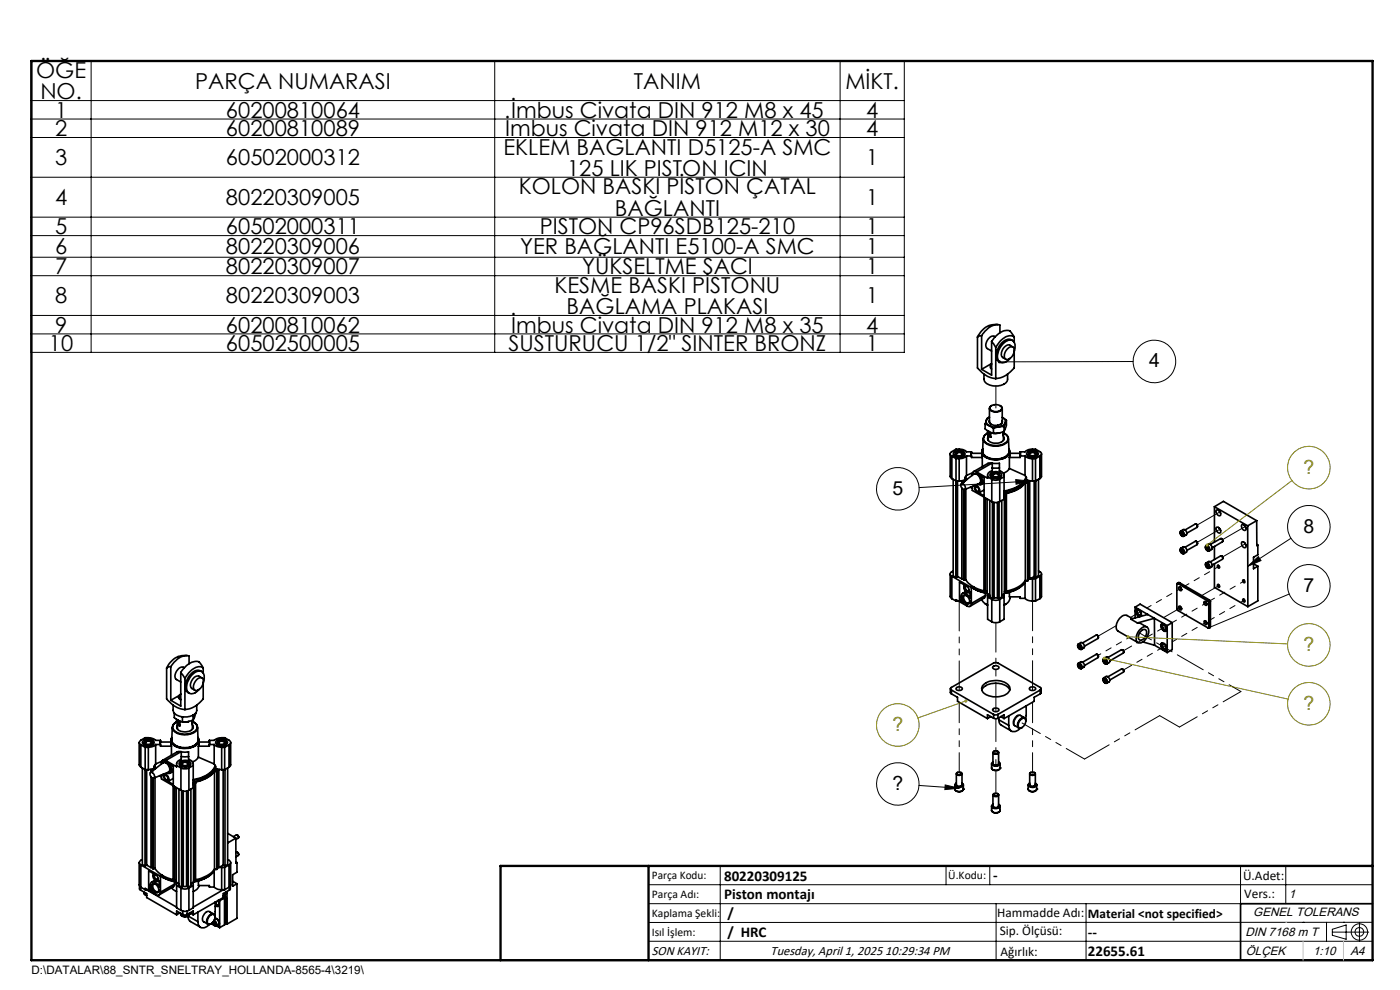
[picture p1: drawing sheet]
<svg xmlns="http://www.w3.org/2000/svg" width="297mm" height="210mm" viewBox="0 0 297 210" stroke-linecap="round" stroke-linejoin="round" font-family="sans-serif">
<g fill="none" stroke="#000" stroke-width=".35">
<path d="M207.4 71.5v6.6a6 6 0 0 0 3.8 2.2M208.2 71.2l-.8 .3M208.2 71.2v7.1M208.7 79.4v1a2.47 2.47 0 0 0 3 1.5 1.91 1.91 0 0 0 2-1.5v-1M210.4 72.4l.8 1.3M210.4 77.4a.51 .51 0 0 0-.3 .4 .51 .51 0 0 0 .3 .5M210.4 72.4v7.2l-2.2-1.3M210.4 77.1l-2.2 1.2M211.1 71.5a1.19 1.19 0 0 0-1.7 .8 1.24 1.24 0 0 0 0 1.6l1 .6M211.2 73.7v6.6M211.7 68.9a4.2 4.2 0 0 0-4.3 2.6M212.1 70.6v-1.6a3.3 3.3 0 0 0-3.4 1.6l-.5 .6"/>
<path d="M213.7 74a.8 .8 0 0 1 1.1-.4 .8 .8 0 0 1 .3 1.1 1.74 1.74 0 0 1-1.7 1.5 1.58 1.58 0 0 1 .3-2.2zM214.8 72.2a2.06 2.06 0 0 0-2.8 1.2l-.2 .3a2.32 2.32 0 0 0 0 3l.4 .1M214.9 73.6l-.7-.4a1.79 1.79 0 0 0-1.8 2.2l.3 .4 .7 .4M215.2 71.5a1.89 1.89 0 0 0-1.7-1.4 4.6 4.6 0 0 0-3.1 2.3M215.2 71.5a2.37 2.37 0 0 0-3.1 1l-.9 1.2M215.2 74.6v3.5a5.8 5.8 0 0 1-4 2.2M215.2 74.5v-.1a1.59 1.59 0 0 0-.7-2.3 3.3 3.3 0 0 0-2.9 3.1 1.25 1.25 0 0 0 .5 1.6 1.25 1.25 0 0 0 1.6-.2l.6-.6M215.2 71.5v1.1M201.6 96.3v4.8l.3 .4M201.9 96.8v4.7M201.9 96.8l.9 .5M202.4 96a1.52 1.52 0 0 1 2.3 .3 1.48 1.48 0 0 1-2.5 0z"/>
<path d="M202.5 96.5v.3M202.5 96.5l.7 .4M202.8 97.3v4.7M202.8 97.3h.7M202.9 96.2h.1a.58 .58 0 0 1 .6-.3 .58 .58 0 0 1 .4 .6 .66 .66 0 0 1-1.1-.3zM203.2 96.9v.1M203.5 97.3v4.7M204.2 96.7l-1 .2M204.2 96.7v.2M204.4 96.2l-.7-.4-.9 .1-.3 .6M204.4 96.2l-.2 .5M204.4 96.2v.6"/>
<path d="M205 96.7a1.96 1.96 0 0 1-1.5 .6M205 96.7h1.1M205 96.7v4.2M206.1 95.8h-1.1a1.96 1.96 0 0 0-1.5-.5h-.7l-.9 .5a.5 .5 0 0 0-.3 .5 .5 .5 0 0 0 .3 .5M206.1 95.8v.9M206.1 96.2l-.1 .2M206.1 96.7v.3h2.3M206.1 95.8v.4M206.1 96.2h2.2M208.3 95.8l.1 1.2M208.4 97v2M208.5 95.5a1.61 1.61 0 0 0 1.6 1.8 3.2 3.2 0 0 0 4-1.4l-.1-.4"/>
<path d="M208.5 95.2a1.47 1.47 0 0 0 1.2 2.1 3.8 3.8 0 0 0 4.4-1.1l.1-.4-.2-.6M208.5 95.3a1.36 1.36 0 0 0 1.1 1.9 4.2 4.2 0 0 0 4.3-.7l.3-.7-.2-.5M208.6 93.1l-.1 2.6a2.07 2.07 0 0 0 2.1 1.6 2.95 2.95 0 0 0 3.4-1.4l-.1-2.8M208.7 92.6l1-.8a1.26 1.26 0 0 0-1 1.3 1.26 1.26 0 0 0 1.2 1.2l.3 .1a3.2 3.2 0 0 0 3.6-1.1 1.26 1.26 0 0 0-1-1.5 1.29 1.29 0 0 1 1.1 1.4 1.29 1.29 0 0 1-1.2 1.2 3.4 3.4 0 0 1-4.1-1v-.5l.1-.3M209 90v1l.8 .6 .9 .3M209 90l.8 .3M209.2 89.2a.98 .98 0 0 0 .6 1.1M209.2 89.2l-.2 .8M209.3 89.1l-.1 .1M209.5 88.6l.4-.1-.6 .6zM209.5 91.4h.1M209.5 91.4v.5"/>
<path d="M209.7 92.6a.96 .96 0 0 0 .9 1.4 2.02 2.02 0 0 0 2.4-.9l-.1-.5M209.7 92.2v1.2M209.7 91.7a.63 .63 0 0 0 .5 1M209.7 91.5v.2M209.7 91.7l.5 1M209.8 90.3h.1M209.9 89.2a.9 .9 0 0 0 1.1 1 1.22 1.22 0 0 0 1.6-1M209.9 86.6v2.9l.4 .5M209.9 90.3l.8 .6M209.9 90.3l.9 .3 1-.1M210.1 86.2a1.63 1.63 0 0 1 2.4 .3 1.39 1.39 0 0 1-2.2 .6l-.3-.4zM210.2 91.7v1"/>
<path d="M210.4 86a.65 .65 0 0 0-.5 .8 .65 .65 0 0 0 .7 .5 1.48 1.48 0 0 0 2-.6l-.1-.4-.3-.3M210.4 98.2l.1 1.7a1.11 1.11 0 0 0-1 .9v.7l-2.3-1.4M210.4 98.2h-.7l-3.1 1.8M210.4 98.2l-3.2 1.9M210.5 99.3h1.5M210.5 98.3h1.5v1.6a1.23 1.23 0 0 1 1 .9v5.1l-.9 .5M210.7 90.9v1M211.8 90.5l-1.1 .4M211.8 90.5h.1M212.1 91.8l-1.3 .1M212.6 86.6v2.9l-.4 .5M212.6 88.5l.1 .1"/>
<path d="M212.7 88.6a.87 .87 0 0 1 .6 1M212.7 88.6l.8 .6M212.8 91.6v.7v-.3M212.9 92.2v1.2M213 90.5h-1.1M213 90.5v1.4M213.2 89.7a1.73 1.73 0 0 1-1.3 .8M213.2 89.7l-.2 .8M213.3 89.6l-.1 .1M213.5 89.2v1l-.2 .6a1.32 1.32 0 0 1-1.5 1.1h-1.1M213.5 89.2l-.2 .4M214.1 99.4l-.4 .5-.8 .5"/>
<path d="M214.1 97v2.4M214.1 99.4l3.4 1.5M214.2 95.8l-.1 1.2M214.2 96.2h2.2M216.4 95.8h1.1a2.39 2.39 0 0 1 2.2-.5l.9 .5a.5 .5 0 0 1 .3 .5 .5 .5 0 0 1-.3 .5M216.4 95.8v.9M216.4 96.2l.1 .2M216.4 95.8v.4M216.4 96.7v.3h-2.3M216.4 96.7h1.1M217.5 96.7a1.97 1.97 0 0 0 1.5 .6M217.5 96.7v4.2"/>
<path d="M217.9 96a1.52 1.52 0 0 1 2.4 .3 1.48 1.48 0 0 1-2.5 0zM218.1 96.5l.7 .4M218.1 96.5v.3M218.4 96.2h.1a.59 .59 0 0 1 .6-.2 .59 .59 0 0 1 .5 .5 .66 .66 0 0 1-1.2-.3zM218.8 96.9v.1M219 97.3v4.7M219 97.3h.7M219.7 97.3v4.7M219.7 96.7l-.9 .2M219.7 96.7v.2M220 96.2l-.7-.4-1 .1-.2 .6M220 96.2l-.3 .5"/>
<path d="M220 96.2v.6M220.6 96.8v4.7M220.6 96.8l-.9 .5M220.9 96.3v4.8l-.3 .4M201.9 101.5l.9 .5M202.2 101.7v20.5l.6 .3M202.8 102v20.5M202.8 102h.7M203.1 102v20.3M203.9 102l.1 .1M203.9 102.6l2.7-2a1.29 1.29 0 0 1 1.2 .6 1.29 1.29 0 0 1 0 1.4l-3.2 1.2M203.9 102.6a.76 .76 0 0 1 .8 .4 .76 .76 0 0 1-.1 .8 .84 .84 0 0 1-.7-1.2z"/>
<path d="M204 102.1v.5M204 103.5v19.3M204.4 102h.4M204.4 102l.1 .2M204.4 103.8l.1 19.3M204.4 102l-.4 .1M204.8 101.7l-1.3 .3M204.8 101.3l.2 .5M204.8 101.3v.4M204.8 101.7l.1 .2M204.8 101.2v.1M204.8 101.2l.3 .5"/>
<path d="M204.9 103.7v19.3M205 100.9l-.2 .3M205.9 103.3l.4 .3M206 103.3l.3 .2M206.3 103.2v.8l4.1 2.4M206.3 100.3l-1.3 .6M206.7 100.6a1.21 1.21 0 0 1 1.5 1.4l-.4 .5M206.8 103h-.2M206.8 103.2a.7 .7 0 0 1 .8 .4 .7 .7 0 0 1-.1 .8l-.2-.1a.87 .87 0 0 1-.5-1.1zM206.9 102.9a1.1 1.1 0 0 1 .8 1.7M207.2 100.1a.6 .6 0 0 0-.8 0 .6 .6 0 0 0-.1 .8M207.3 103.2a.29 .29 0 0 0-.4 .2 .29 .29 0 0 0 .1 .3 .38 .38 0 0 0 .2 .5 .38 .38 0 0 0 .5-.2"/>
<path d="M207.4 102.7a.69 .69 0 0 0 .8 0 .69 .69 0 0 0 .2-.8l-.4-1 .8 .4v3.9l-1.1-.6M208.7 105.4v20.3h.3M208.8 102.4l-.7 .4M208.8 103.9l-1.1 .7M209 105.6v20.1M209 105.6v19.8M209.4 105.8v20.1l.6 .4M209.5 101.1l.9 .6M210 106.2v20.4l.5 .4M210.1 100.5a1.59 1.59 0 0 1 2.4 .2 1.24 1.24 0 0 1-1.8 .7 .65 .65 0 0 1-.6-.9zM210.3 100.7l.3 .5M210.3 100.7l.7-.4 .9 .1 .3 .6"/>
<path d="M210.3 100.7v.5M210.4 101.7a1.78 1.78 0 0 0 1.7 0M210.4 106.4a1.78 1.78 0 0 0 1.7 0M210.4 101.7v4.7M210.5 106.5v20.5M210.6 101.2l.9 .2M210.6 101.2v.2M210.8 100.6l.3-.1a.4 .4 0 0 1 .6 0 .4 .4 0 0 1-.1 .6 .62 .62 0 0 1-.9-.4zM210.9 106.6v20.2M211.5 101.4v.1M211.6 106.6v20.2M211.9 106.5v20.5"/>
<path d="M212.1 101.7v4.7M212.2 101l-.7 .4M212.2 101v.2M212.5 106.2v20.4l-.6 .4M213 104.7l.3 .2M213 101.1l-.9 .6M213 105l.1 .2M213.1 105.2h-.1M213.1 105.2v20.7l-.6 .4M213.3 104.9h.2M213.3 104.9v20.8M213.5 104.9v20.8h-.2"/>
<path d="M217.5 100.9l.2 .3M217.5 102.4a6.4 6.4 0 0 1-4.1 2.3l.1 .2M217.5 102.4l.5 .1M217.5 102.4v20.7M217.7 101.2v.1M217.7 101.2a5.3 5.3 0 0 1-4.4 2.9h-.3M217.7 101.7a5.4 5.4 0 0 1-4.3 2.9l-.4 .1M217.7 101.7l1.3 .3M217.7 101.3a5.4 5.4 0 0 1-4.3 2.9l-.4 .1M217.7 101.3v.4M217.8 101.9l.3 .1M217.8 101.9l-.2 .4h.5l-.1 .2"/>
<path d="M217.8 101.9v.4M218 102.5v20.7M218.1 102l-.1 21.2M218.1 102l.3 .1M218.4 102.1v20.7M218.6 102l-.2 .1M219 102h.7M219.4 102v20.3M219.7 102v20.5M220.3 101.7v20.5l-.6 .3M220.6 101.5l-.9 .5M250.4 112.8a.6 .6 0 0 1 .6 .3 .6 .6 0 0 1 0 .6 .69 .69 0 0 1-.6-.9z"/>
<path d="M250.4 116.4a.58 .58 0 0 1 .7 .4 .58 .58 0 0 1-.2 .6l-.2-.1a.7 .7 0 0 1-.3-.9zM250.5 112.6a.72 .72 0 0 0 0 .8 .72 .72 0 0 0 .6 .4M250.5 116.3a.72 .72 0 0 0 0 .8 .72 .72 0 0 0 .6 .3M250.5 112.6l.5-.2a.73 .73 0 0 1 .7 1l-.6 .4M250.5 116.3l.5-.3a.75 .75 0 0 1 .7 1.1l-.6 .3M250.5 112.6a.75 .75 0 0 1 .6 1.2M250.5 116.3a.73 .73 0 0 1 .6 1.1M250.5 113.1l.1 .3M250.5 113.1l.1-.2 .3 .2v.5l-.3-.2M250.5 116.8l.1 .3M250.5 116.8l.1-.2 .3 .1 .1 .3-.1 .2-.3-.1M250.7 113l-.2 .1"/>
<path d="M250.8 116.6l-.3 .2M250.9 113.1l.1 .1M250.9 113.1h.1M250.9 116.8l.1 .1M250.9 116.8h.1M250.9 113.1v.1M250.9 116.8v.1M250.9 113.2l-.3 .2M250.9 113.2l.1 .1M250.9 116.9l-.3 .2M250.9 116.9h.1M253.8 111.2l-2.4 1.2"/>
<path d="M253.8 111.2a.49 .49 0 0 1 .2 .7l-2.2 1.2M253.8 111.2l.2 .4M253.8 114.9l-.2-.1-2.2 1.3M253.8 114.9a.45 .45 0 0 1 .2 .6l-2.2 1.3M253.8 114.9l.2 .4M254 115.3h.1M255.8 115.8a.66 .66 0 0 1 .7 .3 .66 .66 0 0 1-.1 .8 .8 .8 0 0 1-.6-1.1zM255.8 115.9a.55 .55 0 0 1 .6 .3 .55 .55 0 0 1-.1 .6 .74 .74 0 0 1-.5-.9zM255.8 119.5a.57 .57 0 0 1 .6 .3 .57 .57 0 0 1-.1 .7l-.4-.2zM255.9 119.4a.74 .74 0 0 0 .6 1.1M255.9 115.7l.5-.2a.73 .73 0 0 1 .7 1l-.6 .4M255.9 119.4l.5-.3a.73 .73 0 0 1 .7 1.1l-.6 .3"/>
<path d="M255.9 119.4a.75 .75 0 0 1 .6 1.1M255.9 116.2l.1 .3M255.9 116.2l.1-.2 .3 .2 .1 .3-.1 .2-.3-.2M255.9 119.9l.1 .3M255.9 119.9l.1-.2 .3 .1 .1 .3-.1 .2-.3-.1M256.1 116.1l-.2 .1M256.1 119.7l-.2 .2M256.3 116.2h.1M256.3 119.9h.1M256.3 116.2v.1M256.3 119.9v.1M256.3 116.3l-.3 .2"/>
<path d="M256.3 116.3l.1 .1M257.6 119.6v5l7.1 4.1M257.6 107.5v7.5M257.6 115.9v2.8M257.6 107.5l7.1 4M257.6 107.5l1.9-1.1 7.1 4M258.1 111.9a.76 .76 0 0 1 .7 .3 .76 .76 0 0 1 0 .9 .84 .84 0 0 1-.7-1.2zM258.1 108.2a.76 .76 0 0 1 .7 .4 .76 .76 0 0 1 0 .8 .84 .84 0 0 1-.7-1.2zM258.3 119.9a.3 .3 0 0 1 .4 .2 .3 .3 0 0 1-.2 .4l-.2-.2zM258.7 108.3l.2 .6M258.7 112l.2 .5M259.1 114.3l.3 .5"/>
<path d="M259.2 114.3l-.2-.1-2.2 1.3M259.2 114.3l.2 .5-.1 .1-2.1 1.3M259.2 117.9h-.2l-2.2 1.3M259.2 117.9l.2 .5-.1 .2-2.1 1.3M259.2 117.9l.2 .5M263.5 115a.76 .76 0 0 1 .7 .3 .76 .76 0 0 1 0 .9 .88 .88 0 0 1-.7-1.2zM263.5 111.3a.76 .76 0 0 1 .7 .4 .76 .76 0 0 1 0 .8 .84 .84 0 0 1-.7-1.2zM264 111.4l.3 .5M264 115.1l.3 .5M264.7 111.5v17.2M265.9 119.6l.9 .5M266.6 110.4l-1.9 1.1"/>
<path d="M266.6 110.4v5.3l.2-.1M266.6 115.5l.2 .1M266.8 115.6v2.1l-.9 .5v2.4l.9-.5M39.7 139.1a4.2 4.2 0 0 0-4.4 2.6M201.6 121.8v4.8l.3 .4M201.9 122.2l4.2 2.4M201.9 127l.9 .5M201.9 122.2v4.8M202.2 121.1a.62 .62 0 0 0-.6 .4 .62 .62 0 0 0 .2 .7h.1M202.8 127.5v-.3l2.3 1.3a.55 .55 0 0 0 .7 .1 .55 .55 0 0 0 .3-.6M202.8 127.5h.5M203.1 122.3l.9 .5"/>
<path d="M203.1 122.3l-.3 .2M203.6 123.5l1 .6a1.02 1.02 0 0 0 0 1.1 1.02 1.02 0 0 0 1 .5l.2-.1v1.3a1.27 1.27 0 0 0-1.7-.9 1.62 1.62 0 0 0 .2 1.8l-.7-.4zM204 127.1l-.4 .3M204.4 126.3a1.19 1.19 0 0 1 1.1 .6 1.19 1.19 0 0 1 0 1.2 1.26 1.26 0 0 1-1.1-1.8zM204.4 123l.1 .1M204.4 122.8h-.4M204.7 124.4a.67 .67 0 0 1 .7 .3 .67 .67 0 0 1-.1 .8 .91 .91 0 0 1-.6-1.1zM204.9 123a6 6 0 0 0 3.8 2.3M204.9 125.5l-.7 .4M204.9 123l-.4 .1M205 126.4a.45 .45 0 0 0-.6 .1 .45 .45 0 0 0 .1 .6v.1a.72 .72 0 0 0 1.2 .6v-.2M205.1 124.4a.38 .38 0 0 0-.4 .3 .38 .38 0 0 0 .3 .4 .28 .28 0 0 0 .3 .3 .28 .28 0 0 0 .3-.3"/>
<path d="M205.7 125.6l-.1 .1M206.1 124.6v3.4M206.4 124.4l-.3 .2M206.5 124.8l.2 .1M206.5 124.5v.3M206.7 124.9l1.5 .6 1.2 .3M206.7 124.9h.1M206.7 124.6v.3M206.7 124.9l.7 .4M207.4 125.3l2 .6M208.3 127.2l.4 .6 .7 .5M209 125.6v.1"/>
<path d="M209 128.1l.4 .2M209 125.4l.4 .1M209 125.4v.1M209.1 126.3l-.2 .5-3.1 1.8M209.1 125.8v.5M209.1 126.3l-3 1.7M209.5 126.6l.9 .5M209.5 126v5.4l.9 .5M210.4 127.1a1.78 1.78 0 0 0 1.7 0M210.4 131.9l.5 .2 1.2-.2M210.4 127.1v4.8M210.9 126.8h.7"/>
<path d="M210.9 126.8l-.4 .2M211.6 126.8l.3 .2M212.1 127.1v4.8M212.9 126l.1 5.4-.9 .5M213 128.3l.4-.2zM213 126.6l-.9 .5M213.1 125.8h.3a5.9 5.9 0 0 0 4.2-2.7 5.6 5.6 0 0 1-4.5 2.7zM213.1 125.5h.2M213.3 125.7h.1M214.1 125.7v.9h2.3v.3h1.1M214.2 126.6a1.51 1.51 0 0 1-.8 1.5M217.5 126.9a1.97 1.97 0 0 0 1.5 .6"/>
<path d="M217.5 123.5v3.4M217.5 123.1a6.1 6.1 0 0 1-4 2.3M217.5 123.1l.5 .1M218.1 122.7h.1M218.1 122.8h.3M218.6 122.7l.4 .1M219 122.8h.7M219 122.8v4.7M219 127.5h.7M219.4 122.3l-1 .5M219.4 122.3l.3 .2M219.7 122.8v4.7"/>
<path d="M220.3 121.1a.62 .62 0 0 1 .6 .4 .62 .62 0 0 1-.2 .7h-.1M220.6 122.2l-.9 .6M220.6 122.2v4.8M220.6 127l-.9 .5M220.9 121.8v4.8l-.3 .4M228.7 136.8a.55 .55 0 0 1 .6 .2 .55 .55 0 0 1-.1 .7l-.2-.1a.73 .73 0 0 1-.3-.8zM228.8 136.6a.69 .69 0 0 0-.1 .8 .69 .69 0 0 0 .7 .3M228.8 136.6l.5-.3a.77 .77 0 0 1 .6 1.1l-.5 .4M228.8 136.6a.75 .75 0 0 1 .6 1.2M228.8 137.1l.1 .3M228.8 137.1l.1-.2 .3 .1v.5l-.3-.1M229 136.9l-.2 .2"/>
<path d="M229.1 137l.1 .2M229.1 137h.1M229.2 137.2l-.3 .2M229.2 137.2v.1M232.7 134.8l-.1-.1-2.9 1.7M232.7 134.8a.45 .45 0 0 1 .2 .6l-2.9 1.7M232.7 134.8l.3 .4M232.7 138.8l-3 1.7M232.7 138.8a.45 .45 0 0 1 .2 .7l-2.8 1.7M232.7 138.8l.3 .5M233 135.2h.1M234.1 139.8l.6-.4a.77 .77 0 0 1 .6 1.1l-.5 .3a.76 .76 0 0 1-.7-1z"/>
<path d="M234.1 139.9a.54 .54 0 0 1 .6 .2 .54 .54 0 0 1-.1 .7l-.2-.1a.73 .73 0 0 1-.3-.8zM234.1 139.7h.1a.8 .8 0 0 1 .6 1.2M238.1 137.9l-.2-.1-2.9 1.7M238.1 137.9l.3 .4-.1 .2-2.9 1.7M238.1 137.9l.3 .4M240.2 131.2l-1.1-.6a1.96 1.96 0 0 0-2.2 1.6 1.46 1.46 0 0 0 .3 1.7l4.2 2.4M240.8 128.8l2.7 1.5M240.8 128.8l1.1-.6 6.8 3.9M240.8 128.8v2.3M241.1 129.2a1.12 1.12 0 0 0 .8 1.6M241.3 132.1h.5l1.5 .9M241.3 132.1l3.6-.9v5.7"/>
<path d="M241.3 129.5a.6 .6 0 0 1 .6 .3 .6 .6 0 0 1-.1 .6h-.1a.71 .71 0 0 1-.4-.9zM241.7 133.7a1.34 1.34 0 0 1 1.8-.6 2.39 2.39 0 0 1-1.8 3.3 1.27 1.27 0 0 1-.4-2zM242 130.7a1.1 1.1 0 0 0-.9-1.5 1.05 1.05 0 0 0 .6 1.6M242.2 133.7a.62 .62 0 0 1 .9-.1 .62 .62 0 0 1 .1 .9v.1a1.19 1.19 0 0 1-1.5 1.1 1.58 1.58 0 0 1 .5-2zM242.4 136.2l2.5 .7M243.5 130.3l-3.6 1 1.4 .8M243.5 130.3l4.1 2.4M244.9 136.9l2.7 1.5M246.4 136.4a.98 .98 0 0 1 1 .5 .98 .98 0 0 1-.1 1.1 1.11 1.11 0 0 1-.9-1.6zM246.5 132.3a1.03 1.03 0 0 1 .8 1.6 1.06 1.06 0 0 1-.8-1.6zM246.5 132.3a1.12 1.12 0 0 0 .9 1.5M246.5 136.4a1.1 1.1 0 0 0 .9 1.5"/>
<path d="M246.7 132.6a.55 .55 0 0 1 .6 .3 .55 .55 0 0 1-.1 .7l-.2-.1a.72 .72 0 0 1-.3-.9zM246.7 136.7a.56 .56 0 0 1 .6 .3 .56 .56 0 0 1-.1 .6 .71 .71 0 0 1-.5-.9zM247.6 132.7v5.7M248.7 132.1l-1.1 .6M248.7 132.1v5.7l-1.1 .6M249.9 123.8h-.2v5.6l6.6 3.8 .1-.1M249.9 123.8l6.3 3.7M250.1 128.6a.46 .46 0 0 1 .5 .2 .46 .46 0 0 1-.1 .6 .6 .6 0 0 1-.4-.8zM250.2 124.5a.42 .42 0 0 1 .4 .3 .42 .42 0 0 1-.2 .5l-.1-.1a.5 .5 0 0 1-.1-.7zM250.2 123.6l-.5 .2M250.2 123.6l-.3 .2M250.2 123.6l6.4 3.7"/>
<path d="M250.4 124.6l.3 .5M250.4 128.6l.3 .5M255.4 127.7a.44 .44 0 0 1 .6 .2 .44 .44 0 0 1-.1 .5l-.5-.4zM255.5 131.7a.47 .47 0 0 1 .5 .3 .47 .47 0 0 1-.1 .5 .58 .58 0 0 1-.4-.8zM255.8 127.7l.2 .4M255.8 131.7l.2 .5M256.2 127.5l.2 .3M256.3 120l-.3 .2M256.3 120h.1M256.4 127.8v5.3M256.6 127.3l.2 .3M256.6 127.3l-.4 .2"/>
<path d="M256.8 132.8l-.4 .4M256.8 127.6l-.4 .2M256.8 127.6v5.2M256.8 132.8l-.4 .3M258.3 124.1a.29 .29 0 0 1 .4 .1 .29 .29 0 0 1-.2 .4zM263.6 127.2a.3 .3 0 0 1 .4 .1 .3 .3 0 0 1-.1 .4zM263.7 123l.2 .1a.26 .26 0 0 1 .2 .3 .26 .26 0 0 1-.3 .2l-.2-.3zM266.8 120.1v7.4l-2.1 1.2M29.5 157.5v4.7l.4 .5M29.9 158v4.7M29.9 158l.9 .5M30.3 157.2a1.52 1.52 0 0 1 2.4 .3 1.48 1.48 0 0 1-2.5 0z"/>
<path d="M30.5 157.7l.7 .4M30.5 157.7v.3M30.8 158.5v4.8M30.8 158.5h.7M30.9 157.4a.67 .67 0 0 1 1.1 .2 .66 .66 0 0 1-1.1-.1zM31.2 158.1v.1M31.5 158.5v4.8M32.1 158l-.9 .1M32.1 158v.1M32.4 157.4l-.7-.4-.9 .2-.3 .5M32.4 157.4l-.3 .6M32.4 157.4v.6"/>
<path d="M33 157.9a2.15 2.15 0 0 1-1.5 .6M33 157.9h1M33 157.9v4.2M34 157l-1.1-.1a3 3 0 0 0-2.1-.4l-.9 .5a.54 .54 0 0 0-.3 .5 .54 .54 0 0 0 .3 .5M34 157v.9M34 157.4v.3M34 157v.4M34 157.9v.4h2.4M34 157.4h2.3M35.3 141.7v6.6a5.6 5.6 0 0 0 3.9 2.2M36.2 141.4l-.9 .3M36.2 141.4v7.1"/>
<path d="M36.3 157l.1 1.3M36.4 158.3v1.9M36.4 156.4a1.51 1.51 0 0 0 1.3 2.1 3.8 3.8 0 0 0 4.4-1l.1-.6-.2-.5M36.4 156.5a1.38 1.38 0 0 0 1.2 1.9 3.7 3.7 0 0 0 4.5-1l-.1-.9M36.4 156.7a1.39 1.39 0 0 0 1.2 1.7 3.6 3.6 0 0 0 4.4-1v-.7M36.5 154.3l-.1 2.7a1.85 1.85 0 0 0 1.9 1.5 3.2 3.2 0 0 0 3.6-1.2v-3M36.7 149.6v1.1a2.3 2.3 0 0 0 2.7 1.4 2.2 2.2 0 0 0 2.3-1.4v-1.1M37 151.3v.9l1.1 .8 .6 .1M37.5 153v.1M37.5 152.6v.5M37.6 153.8a.94 .94 0 0 0 1 1.4h.5a1.43 1.43 0 0 0 1.9-1.2l-.2-.2M37.6 153.4v1.2"/>
<path d="M37.7 153.1a1.2 1.2 0 0 0-1 1.1 1.2 1.2 0 0 0 .9 1.2 3.4 3.4 0 0 0 4.2-.9 1.29 1.29 0 0 0-1.1-1.5 1.31 1.31 0 0 1 1.2 1.4 1.31 1.31 0 0 1-1.3 1.2 3.5 3.5 0 0 1-3.9-.9v-.8M37.7 153l-.6 .3-.4 .5M37.7 153a.59 .59 0 0 0-.1 .6 .59 .59 0 0 0 .6 .3M37.7 152.7v.3M37.7 153l.5 .9M37.9 147.8v.2M38 147.5l-1.8 1M38.2 153v.9M38.3 147.3a.6 .6 0 0 0-.4 .6 .6 .6 0 0 0 .4 .5M38.3 147.2a.58 .58 0 0 0-.3 .6 .58 .58 0 0 0 .3 .5M38.3 142.7l.9 1.2M38.3 142.7v7.1l-2.1-1.3"/>
<path d="M38.4 159.4l.1 1.7a1.23 1.23 0 0 0-1 .9v.7l-2.3-1.4M38.4 159.4l-.9 .1-3 1.8M38.4 159.4l-3.2 1.9M38.5 159.5h1.5v1.6a1.23 1.23 0 0 1 1 .9v5.1l-.9 .5M38.6 152l.1 .1M38.7 152.1v1M38.8 152.1h-.1M39.1 141.7a1.23 1.23 0 0 0-1.7 .8 1.24 1.24 0 0 0 0 1.6l.9 .6M39.2 143.9v6.6M40.1 153l-1.3 .1M40.1 140.8v-1.6a3.3 3.3 0 0 0-3.4 1.6l-.5 .6M40.7 152.8v.7v-.3"/>
<path d="M40.8 153.4v1.2M40.9 151.7h.1M41 152.7l-1.2 .4h-1.1M41 151.7v1M41 151.7h.1M41 152.7v.4M41.5 151.3l-.5 1.4M41.7 144.2a.8 .8 0 0 1 1.1-.4 .8 .8 0 0 1 .3 1.1 1.72 1.72 0 0 1-1.8 1.5 1.55 1.55 0 0 1 .4-2.2zM42.1 158.3v2.3M42.2 157l-.1 1.3M42.2 157.4h2.2M42.8 142.4a1.79 1.79 0 0 0-2.5 .7l-.2 .3a2.88 2.88 0 0 0-.4 3.3l.4 .3"/>
<path d="M42.9 143.8l-.7-.4a1.75 1.75 0 0 0-1.5 2.6l.6 .4M43.1 141.7a1.81 1.81 0 0 0-1.6-1.4 4.5 4.5 0 0 0-3.2 2.4M43.1 141.7a2.19 2.19 0 0 0-2.8 .8l-1.1 1.4M43.1 144.8v3.5a5.6 5.6 0 0 1-3.9 2.2M43.1 141.7v1.1M43.1 144.7l.1-.1a1.48 1.48 0 0 0-.9-2.3 3.5 3.5 0 0 0-2.5 4.5 1.5 1.5 0 0 0 2.3-.4l.2-.2M44.4 157l1.1-.1a3 3 0 0 1 2.2-.4l.9 .5a.52 .52 0 0 1 .3 .5 .52 .52 0 0 1-.3 .5M44.4 157v.9M44.4 157.4v.3M44.4 157v.4M44.4 157.9v.4h-2.3M44.4 157.9h1"/>
<path d="M45.4 157.9a2.15 2.15 0 0 0 1.6 .6M45.4 157.9v4.2M45.9 157.2a1.52 1.52 0 0 1 2.4 .3 1.48 1.48 0 0 1-2.5 0zM46.1 157.7l.6 .4M46.1 157.7v.3M46.4 157.5a.68 .68 0 0 1 1.2 .1 .66 .66 0 0 1-1.2-.1zM46.7 158.1v.1M47 158.5v4.8M47 158.5h.7M47.7 158.5v4.8M47.7 158v.1M47.7 158l-1 .1"/>
<path d="M47.9 157.4l-.6-.4-1 .2-.2 .5M47.9 157.4l-.2 .6M47.9 157.4v.6M48.6 158v4.7M48.6 158l-.9 .5M48.9 157.5v4.8l-.3 .4M201.6 146.1v.8l.2 .3M201.8 146.4a.27 .27 0 0 1-.2-.3 .27 .27 0 0 1 .2-.3l9.3-5.3 .6 .1 9 5.2a.29 .29 0 0 1 .2 .3 .29 .29 0 0 1-.2 .3M201.8 147.2l1.3 .7v.9l6.4 3.6M201.8 146.4l9 5.1M201.8 146.4v.8M202.8 146l.1-.1a.73 .73 0 0 1 1.3 .3l-.3 .2a.67 .67 0 0 1-1.1-.4z"/>
<path d="M208.3 146.4a3.9 3.9 0 0 1 5.2-.9l.7 .9M208.4 145.5a4 4 0 0 1 5.7 .1 1.53 1.53 0 0 1-1.2 2 4.1 4.1 0 0 1-4.5-1l-.2-.6zM210.2 152l-.7 .4M210.6 150.5a.78 .78 0 0 1 1.3 .2 .73 .73 0 0 1-.7 .3 .73 .73 0 0 1-.6-.5zM210.6 159.7v2.3a.68 .68 0 0 0 1.2 0v-2.3M210.7 141.4a.77 .77 0 0 1 1.2 .3 .71 .71 0 0 1-.7 .3 .71 .71 0 0 1-.6-.5zM210.8 151.5h.9M210.8 152.4h.9M210.8 151.5v.9M210.8 152.4l-1.3-.8v.8M210.8 159.4a.45 .45 0 0 1 .6-.2 .45 .45 0 0 1 .3 .5l-.1 .1a.43 .43 0 0 1-.5 .1 .43 .43 0 0 1-.3-.5zM210.9 159.3a.34 .34 0 0 0-.2 .5 .34 .34 0 0 0 .4 .2 .48 .48 0 0 0 .5 0 .48 .48 0 0 0 .2-.5l-.2-.2"/>
<path d="M211.7 152.4l1.3-.8v.8M211.7 151.5v.9M211.9 152.7l.3 1 2.4 1.4M211.9 152.3v.4M211.9 152.7l2.1 1.2M212.3 152l.7 .4M214 153.9a1.2 1.2 0 0 0 .7 1.3 1.2 1.2 0 0 0 1.5-.5l.3-.2M214 151.9v2M216.5 152.7a.61 .61 0 0 1 .9-.3 .61 .61 0 0 1 .2 .9 1.11 1.11 0 0 1-1.5 1 1.45 1.45 0 0 1 .4-1.6zM217.3 152.3l-.8-.5a1.47 1.47 0 0 0-1.4 1.9l1 .7M217.6 152.9a.63 .63 0 0 0-.4-.7 .63 .63 0 0 0-.8 .3 1.38 1.38 0 0 0-.3 1.9l.7-.1M217.7 149.7l-.1 2.8"/>
<path d="M218.4 145.9a.76 .76 0 0 1 1.3 .3l-.2 .2a.67 .67 0 0 1-1.1-.4zM220.7 147.2l-1.3 .7v.9l-6.4 3.6M220.7 146.4l-9 5.1M220.7 146.4v.8M220.9 146.1v.9l-.2 .2M228.7 140.9a.55 .55 0 0 1 .6 .2 .55 .55 0 0 1-.1 .7l-.2-.1a.67 .67 0 0 1-.3-.8zM228.8 140.7a.71 .71 0 0 0-.1 .8 .71 .71 0 0 0 .7 .3M228.8 140.7l.5-.3a.75 .75 0 0 1 .6 1.1l-.5 .3M228.8 140.7a.73 .73 0 0 1 .6 1.1M228.8 141.1l.1 .4M228.8 141.1l.1-.1 .4 .4-.1 .2-.3-.1M229 141l-.2 .1"/>
<path d="M229.1 141.1l.1 .2M229.1 141.1h.1M229.2 141.3l-.3 .2M229.2 141.3h.1M234.1 143.9a.57 .57 0 0 1 .6 .3 .57 .57 0 0 1-.1 .7l-.5-.4zM234.1 143.8a.73 .73 0 0 0 0 .8 .73 .73 0 0 0 .7 .3M234.1 143.8l.6-.3a.75 .75 0 0 1 .6 1.1l-.5 .3M234.1 143.8h.1a.77 .77 0 0 1 .6 1.1M234.2 140.2l.1 .3M234.2 140.2l.1-.2 .2 .2M234.2 144.2l.1-.1 .2 .1 .2 .3-.2 .2-.2-.1M234.2 144.2l.1 .4"/>
<path d="M234.4 140l-.2 .2M234.4 144.1l-.2 .1M234.5 140.2h.1M234.5 144.2h.1M234.5 140.2l.1 .1M234.5 144.2l.1 .2M234.5 140.2l.2 .2-.2 .2-.2-.1M234.6 140.3l-.3 .2M234.6 140.3v.1M234.6 144.4l-.3 .2M234.6 144.4h.1M238.1 141.9h-.2l-2.9 1.7"/>
<path d="M238.1 141.9l.2 .3 .1 .3-3 1.7M238.1 141.9l.3 .5M29.9 162.7l.9 .6M30.2 162.9v20.5l.6 .3M30.8 163.2v20.5M30.8 163.3h.7M31.1 163.3v20.2M31.9 163.2l.1 .1M31.9 163.9a.72 .72 0 0 1 .8 .4 .72 .72 0 0 1-.2 .8 .92 .92 0 0 1-.6-1.2zM32 163.3v.5M32 164.7v19.3M32.4 165.1l.1 19.2"/>
<path d="M32.4 163.4v.1M32.4 163.4h.1M32.4 163.2h.3M32.4 163.2v.3M32.4 163.2l-.4 .1M32.5 165.1v19.2M32.7 162.9l-1.2 .4M32.7 162.6l.3 .4M32.7 162.6v.3M32.7 162.9l.1 .3M32.8 162.4l-.1 .2M32.8 162.4l.3 .6"/>
<path d="M32.9 165v19.2M33 162.1l-.2 .3M33.9 164.6l.4 .2M33.9 164.5l.4 .2M34.3 164.4v.8l4.1 2.4M34.3 161.5l-1.3 .6M34.6 161.8a1.21 1.21 0 0 1 1.6 1.4l-.1 .3-.3 .3M34.7 164.2l-.2 .1M34.8 164.2a1.07 1.07 0 0 1 .9 1.6M34.9 164.4a.79 .79 0 0 1 .6 1.2 .75 .75 0 0 1-.6-1.2zM35.2 161.3a.61 .61 0 0 0-.8 0 .61 .61 0 0 0-.1 .8M35.2 164.5a.4 .4 0 0 0-.4 .3 .4 .4 0 0 0 .3 .4l.4 .2 .2-.2"/>
<path d="M35.3 163.9a.69 .69 0 0 0 .9 0 .69 .69 0 0 0 .2-.8l-.4-1 .8 .4v3.9l-1.1-.6M35.7 163.8a1.27 1.27 0 0 0 .1-1.4 1.27 1.27 0 0 0-1.2-.6l-2.7 2.1M35.7 163.8l-3.1 1.3M36.7 166.7v20.2h.2M36.8 163.6l-.7 .4M36.8 165.1l-1.1 .7M36.9 166.8v20.1M37 166.8l-.1 20.1M37 166.9v19.7M37.4 167.1v20l.6 .4M37.5 162.4l.9 .5M38 167.4v20.5l.5 .3"/>
<path d="M38.2 161.6l.1-.1a1.46 1.46 0 0 1 2.2 .5 1.48 1.48 0 0 1-2.5 .1zM38.3 161.9l.2 .5M38.3 161.9l.7-.4 .9 .2 .3 .5M38.3 161.9v.6M38.4 162.9l.5 .2 1.2-.2M38.4 167.6a1.78 1.78 0 0 0 1.7 0M38.4 162.9v4.7M38.5 160.5h1.5M38.5 162.4l1 .2M38.5 162.4v.2M38.5 167.7v20.5M38.7 161.9l.1-.1a.53 .53 0 0 1 .6-.1 .53 .53 0 0 1 .3 .6 .65 .65 0 0 1-1-.3z"/>
<path d="M38.9 167.8v20.2M39.5 162.6v.1M39.6 167.8v20.2M39.9 167.7v20.5M40.1 162.9v4.7M40.2 162.2l-.7 .4M40.2 162.2v.3M40.5 167.4v20.5l-.6 .3M41 166l.3 .1M41 162.4l-.9 .5M41 166.3l.1 .1M41.1 166.4h-.1"/>
<path d="M41.1 166.4v20.7l-.6 .4M41.3 166.1v.1M41.3 166.1v20.8M41.3 166.2v20.7M41.5 166.1v20.8h-.2M41.5 166.1l-.2 .1M42.1 160.6l-.6 .7-.6 .3M42.1 160.6l3.3 1.5M45.4 162.1l.2 .3M45.5 163.6a6.4 6.4 0 0 1-4.1 2.3l.1 .2M45.5 163.6v20.8M45.5 163.6l.5 .1"/>
<path d="M45.6 162.4l.1 .2M45.6 162.4a5.6 5.6 0 0 1-4.6 3M45.7 162.9a5.4 5.4 0 0 1-4.7 3M45.7 162.9l1.3 .4M45.7 162.6a5.6 5.6 0 0 1-4.7 2.9M45.7 162.6v.3M45.8 163.2h.3M45.8 163.2l-.2 .3 .5 .1-.1 .1M45.8 163.2v.3M46 163.7v20.7M46.1 163.2l-.1 21.2M46.1 163.3h.3"/>
<path d="M46.4 163.3v20.7M46.6 163.2l-.2 .1M47 163.3h.7M47.3 163.3v20.2M47.7 163.2v20.5M48.3 176.8l1.7 1M48.3 162.9v20.5l-.6 .3M48.6 162.7l-.9 .6M50 177.8l-1.7 1M50 177.8l.1 5.3 .2-.1M50.3 177.1l-.8 .4M50.3 177.1a.45 .45 0 0 1 .3 .7l-.6 .3"/>
<path d="M50.3 177.1l.3 .5M202.6 167.4a1 1 0 0 0 .9 .6 1 1 0 0 0 .9-.6M202.6 167.4a1.03 1.03 0 0 0 1.8 0M202.6 166.5v.9M202.9 166.1a.44 .44 0 0 0-.3 .5 .44 .44 0 0 0 .5 .4 .75 .75 0 0 0 .8 0 .75 .75 0 0 0 .4-.7l-.2-.2M202.9 164.1v2.4a.77 .77 0 0 0 1.2 0v-2.4M202.9 166.4a.62 .62 0 0 0 .4 .5 .62 .62 0 0 0 .7-.2l.1-.3M203 163.9a.54 .54 0 0 1 .9 .2 .49 .49 0 0 1-.5 .3 .49 .49 0 0 1-.4-.5zM203.1 163.9a.32 .32 0 0 0-.2 .4 .32 .32 0 0 0 .4 .2 .4 .4 0 0 0 .6-.1 .4 .4 0 0 0 0-.5h-.1M204.4 167.4h.1M204.4 166.5v.9M210.4 162.9a.99 .99 0 0 0 .8 .6 .99 .99 0 0 0 1-.6"/>
<path d="M210.4 171.9a1.01 1.01 0 0 0 1.8 0M210.4 162v.9a1.06 1.06 0 0 0 1.8 0M210.4 171.9a1.05 1.05 0 0 0 1.8 0M210.4 171v.9M210.6 161.6a.44 .44 0 0 0-.2 .6 .44 .44 0 0 0 .5 .3 .78 .78 0 0 0 .8 0 .78 .78 0 0 0 .4-.7l-.3-.2M210.6 170.6a.46 .46 0 0 0-.2 .5 .46 .46 0 0 0 .5 .4h.1a.74 .74 0 0 0 1.1-.7l-.3-.2M210.6 161.8a.66 .66 0 0 0 .6 .7 .66 .66 0 0 0 .7-.4l-.1-.3M210.6 168.6v2.3a.68 .68 0 0 0 1.2 0M210.6 170.8a.67 .67 0 0 0 .6 .6 .67 .67 0 0 0 .7-.3l-.1-.3M210.8 168.4l.2-.1a.4 .4 0 0 1 .5-.1 .4 .4 0 0 1 .2 .5l-.1 .1a.43 .43 0 0 1-.5 .1 .43 .43 0 0 1-.3-.5zM210.9 168.3a.34 .34 0 0 0-.2 .5 .34 .34 0 0 0 .4 .2 .41 .41 0 0 0 .6 0 .41 .41 0 0 0 0-.6l-.1-.1M211.8 170.9h.1"/>
<path d="M211.8 168.6v2.3M212.2 162.9h.1M212.2 162v.9M212.2 171v.9M218.1 167.4a1 1 0 0 0 .9 .6 1 1 0 0 0 .9-.6M218.1 167.4a1.03 1.03 0 0 0 1.8 0M218.1 166.5v.9M218.4 166.1a.48 .48 0 0 0-.2 .6 .48 .48 0 0 0 .6 .3 .71 .71 0 0 0 .7 0 .71 .71 0 0 0 .4-.7l-.3-.2M218.4 164.1v2.4a.77 .77 0 0 0 1.2 0v-2.4M218.4 166.4a.62 .62 0 0 0 .5 .5 .62 .62 0 0 0 .7-.2v-.3M218.6 163.9a.54 .54 0 0 1 .9 .2 .49 .49 0 0 1-.5 .3 .49 .49 0 0 1-.4-.5zM218.7 163.9a.32 .32 0 0 0-.2 .4 .32 .32 0 0 0 .4 .2 .4 .4 0 0 0 .5-.1 .4 .4 0 0 0 .1-.5h-.1"/>
<path d="M219.9 167.4h.1M219.9 166.5v.9M29.5 183v4.7l.4 .5M29.6 187.9v.7l.2 .2M29.8 188.8l1.3 .7v.9l6.4 3.7M29.8 188.1v.7M29.9 183.5l4.1 2.4M29.9 188.2l.9 .5M29.9 183.5v4.7M30.2 182.3l-.3 .2a.54 .54 0 0 0-.3 .5 .54 .54 0 0 0 .3 .5M30.6 189.4l.2 .4 .3 .1M30.6 189.3a.55 .55 0 0 0 .5 .6"/>
<path d="M30.8 188.7v-.3l2.3 1.4a.58 .58 0 0 0 .7 0 .58 .58 0 0 0 .2-.5M30.8 188.7h.5M31.1 188.7l6.4 3.7M31.1 183.5l.9 .5M31.1 183.5l-.3 .2M31.5 184.7l1.1 .6a1.08 1.08 0 0 0 .9 1.6l.3-.1v1.3a1.15 1.15 0 0 0-1.8-.8 1.87 1.87 0 0 0 .3 1.7l-.8-.4zM32 188.3l-.5 .3M32.3 187.5a1.21 1.21 0 0 1 1.4 1.6 .52 .52 0 0 1-.5 .3 .52 .52 0 0 1-.5-.3 1.32 1.32 0 0 1-.4-1.6zM32.4 184h-.4M32.7 185.6a.7 .7 0 0 1 .7 .3 .7 .7 0 0 1-.1 .8 .8 .8 0 0 1-.6-1.1zM32.9 184.2a6 6 0 0 0 3.8 2.4M32.9 186.7l-.7 .4"/>
<path d="M32.9 184.2l-.4 .1M33 187.6a.46 .46 0 0 0-.6 .1 .46 .46 0 0 0 .1 .6 .75 .75 0 0 0 .3 .7 .75 .75 0 0 0 .9 0v-.2M33.1 185.6a.4 .4 0 0 0-.4 .3 .4 .4 0 0 0 .2 .5 .31 .31 0 0 0 .4 .2 .31 .31 0 0 0 .2-.3M33.7 186.8l-.2 .1M34 185.9v3.4M34.4 185.7l-.4 .2M34.5 186v.1M34.5 186l.1 .1M34.5 186.1l.1 .1M34.5 185.7v.3M34.6 186.1l1.2 .6 1.6 .4M34.6 186.1l1.2 .5 1.6 .4"/>
<path d="M34.6 185.8v.3M36.4 188.3l1.1 .8M37 186.6l.4 .1M37 186.6v.1M37 187.5l-.2 .6-3 1.7M37 187v.5M37 187.5l-3 1.8M37.5 187.8l.9 .6M37.5 187.2v5.4l.9 .5M38.2 193.6l-.7 .5M38.3 193.9a.96 .96 0 0 0 .9 .6 .96 .96 0 0 0 .9-.6M38.3 193.9a1.03 1.03 0 0 0 1.8 0"/>
<path d="M38.3 193.7v.2M38.4 188.4a1.78 1.78 0 0 0 1.7 0M38.4 193.1a1.78 1.78 0 0 0 1.7 0M38.4 188.4v4.7M38.8 194h.9M38.8 194l-1.3-.8v.9M38.8 193.2v.8M38.9 188h.7M38.9 188l-.4 .2M39.6 188l.3 .2M39.7 194l1.3-.8v.9M39.7 193.2v.8"/>
<path d="M39.8 194.3l.1 .1M40.1 188.4v4.7M40.1 193.9h.1M40.1 193.7v.2M40.3 193.6l.7 .5M40.9 187.2l.1 5.4-.9 .5M41 187.8l-.9 .6M41.1 186.7l.2 .1M42 195.5a1.18 1.18 0 0 0 .7 1.3 1.18 1.18 0 0 0 1.4-.5l.3-.2M42 195.5l-2.1-1.2 .1 .6 .3 .5 2.2 1.3M42 193.5v2M42.1 186.9v.9h2.3v.4h1"/>
<path d="M42.2 188v-.2a1.84 1.84 0 0 1-1.2 1.3M43.3 186.4l-2.2 .7M43.3 186.4l.3-.1a4.5 4.5 0 0 0 2-1.9 6.1 6.1 0 0 1-4.5 2.6M44.6 194.2a.6 .6 0 0 1 .9-.1 .6 .6 0 0 1 0 .8 1.11 1.11 0 0 1-1.4 1 1.55 1.55 0 0 1 .5-1.7zM44.9 195.8l.2 .1M45.2 195.7l.1 .3M45.2 195.7l.1-.2 .2 .1 .2 .4-.2 .1-.2-.1M45.3 193.9l-.9-.5a1.47 1.47 0 0 0-1.4 2l1.1 .6M45.4 195.3l.1 .1a.45 .45 0 0 1 .4 .5 .45 .45 0 0 1-.4 .4l-.5-.6 .3 .5 .5 .1M45.4 195.5l-.2 .2M45.4 188.2a1.97 1.97 0 0 0 1.6 .5M45.4 195.2l.3 .2a.65 .65 0 0 1 .1 .9"/>
<path d="M45.4 184.7v3.5M45.5 195a.71 .71 0 0 1 .8 .3 .71 .71 0 0 1 0 .8l-.5 .2M45.5 195.7l.1 .1M45.5 195.7h.1M45.5 184.4a6.3 6.3 0 0 1-4 2.2M45.5 184.4h.5M45.6 194.5a.61 .61 0 0 0-.4-.7 .61 .61 0 0 0-.8 .4 1.28 1.28 0 0 0-.2 1.9l.6-.1M45.6 194.7a1.07 1.07 0 0 1 .7 1.6h-.4M45.6 195.8l-.3 .2M45.6 195.8v.1M45.6 191.5a.47 .47 0 0 1 0 .8M45.8 192.3h-.2"/>
<path d="M45.8 192.3a.62 .62 0 0 0-.2-1l-.1 2.9M45.8 196.3l.8 .5M45.9 192.2a.47 .47 0 0 0 .6-.1 .47 .47 0 0 0-.1-.7l-.2-.3a.72 .72 0 0 1 .1 .9l-.5 .3M46 192.1l.4 .1M46 196.2l.4 .1M46.1 184h.1M46.1 184h.3M46.4 191l.2 .1M46.6 184h.4M46.6 191.1v5.7M47 184h.7M47 184v4.7"/>
<path d="M47 188.7h.7M47.3 183.5l-.9 .5M47.3 183.5l.4 .2M47.4 188.7l-6.4 3.7M47.4 189.9l.4 .2M47.7 184v4.7M47.7 190.5v5.7l-1.1 .6M47.7 190.5l-1.1 .6M47.8 190.1l.2 .4M47.8 190.1l-.4 .2 .3 .2M47.9 195.9l.3 .1M47.9 189.4l-.2 .4-.3 .1"/>
<path d="M47.9 189.4h.1M47.9 189.4l-.1 .3-.4 .2M47.9 189.3v.1M48 195.7l-.3 .3M48 190.5l-.3 .2M48 190.5v5.2M48 195.7l-.3 .2M48.2 189.1v6.9M48.3 182.3a.59 .59 0 0 1 .6 .5 .59 .59 0 0 1-.3 .7M48.6 183.5l-.9 .5M48.6 188.2l-.9 .5M48.6 183.5v4.7"/>
<path d="M48.7 188.8l-1.3 .7v.9l-6.4 3.7M48.7 188.1v.7M48.9 187.9v.7l-.2 .2M48.9 183v4.8l-.3 .4M49.4 186.9l.9 .6M50.1 182.8l.2 .2M50.3 187.5v7.3l-2.1 1.2M50.3 183v2l-.9 .6v2.4l.9-.5M50.3 180.8h-.3M50.3 180.8a.45 .45 0 0 1 .3 .7l-.5 .3M50.3 180.8l.3 .5M291.2 191.7h-28v12"/>
<path d="M106.2 203.7h185"/>
</g>
<g fill="none" stroke="#000" stroke-width=".21" stroke-dasharray="6.3 1.3 1.3 1.3 1.3 1.3">
<path d="M211.3 81.9v4.6M254 111.4l4.8-2.8M254 115l4.8-2.8M258.7 108.3l.3 .5M258.7 112l.3 .5M259.4 114.5l4.8-2.8M259.4 118.1l4.8-2.8M264 111.4l.3 .5M264 115.1l.3 .5M233 134.9l3.8-2.2M239.8 131l2.1-1.2M246.8 131l3.8-2.2"/>
<path d="M255 126.3l3.5-2M258.5 120.5h.1a.28 .28 0 0 0 .1-.4 .28 .28 0 0 0-.4-.1l.2 .5M258.5 124.5l.1 .1a.28 .28 0 0 0 .1-.4 .28 .28 0 0 0-.4-.1l.2 .4M263.9 127.6l.1 .1a.28 .28 0 0 0 .1-.4 .28 .28 0 0 0-.5-.1l.3 .4M215.4 154a1.44 1.44 0 0 1 1.3-2.2M219 146.5v-19M250.2 154.2l-4.2-2.4"/>
</g>
<path d="M230.1 161l-13.3-7.6" fill="none" stroke="#000" stroke-width=".21" stroke-dasharray="6.3 1.3 1.3 1.3 1.3 1.3" stroke-dashoffset="1.9"/>
<path d="M246 151.8l-15.9 9.2" fill="none" stroke="#000" stroke-width=".21" stroke-dasharray="6.3 1.3 1.3 1.3 1.3 1.3" stroke-dashoffset=".3"/>
<path d="M263.3 146.7l-13.1 7.5M203.5 164v-15.1M219 164v-15.1" fill="none" stroke="#000" stroke-width=".21" stroke-dasharray="6.3 1.3 1.3 1.3 1.3 1.3" stroke-dashoffset="2"/>
<path d="M241.8 134.3l21.5 12.4" fill="none" stroke="#000" stroke-width=".21" stroke-dasharray="6.3 1.3 1.3 1.3 1.3 1.3" stroke-dashoffset="3.5"/>
<path d="M233 139l6.6-3.8" fill="none" stroke="#000" stroke-width=".21" stroke-dasharray="6.3 1.3 1.3 1.3 1.3 1.3" stroke-dashoffset="5.7"/>
<path d="M238.3 138l9-5.1M238.4 142.1l8.9-5.2" fill="none" stroke="#000" stroke-width=".21" stroke-dasharray="6.3 1.3 1.3 1.3 1.3 1.3" stroke-dashoffset="4.4"/>
<path d="M243.3 129l7.3-4.3M248.7 132.1l7.3-4.2M248.7 136.1l7.3-4.2M256.7 127.4l7.3-4.2" fill="none" stroke="#000" stroke-width=".21" stroke-dasharray="6.3 1.3 1.3 1.3 1.3 1.3" stroke-dashoffset="5.3"/>
<path d="M251.4 124.3l7.1-4.1M256.8 131.5l7.1-4.1" fill="none" stroke="#000" stroke-width=".21" stroke-dasharray="6.3 1.3 1.3 1.3 1.3 1.3" stroke-dashoffset="5.4"/>
<path d="M211.3 168.5v-16.1" fill="none" stroke="#000" stroke-width=".21" stroke-dasharray="6.3 1.3 1.3 1.3 1.3 1.3" stroke-dashoffset="1.5"/>
<path d="M203.5 146.5v-18.9M211.3 151v-18.9" fill="none" stroke="#000" stroke-width=".21" stroke-dasharray="6.3 1.3 1.3 1.3 1.3 1.3" stroke-dashoffset=".1"/>
<g fill="none" stroke="#000" stroke-width=".21">
<path d="M6.6 12.9h185.2v61.8h-185.2zM19.3 12.9v61.8M105 12.9v61.8M178.2 12.9v61.8M6.6 21.3h185.2M6.6 25.3h185.2M6.6 29.2h185.2M6.6 37.6h185.2M6.6 46.1h185.2M6.6 50h185.2M6.6 54.6h185.2M6.6 58.5h185.2"/>
<path d="M6.6 66.9h185.2M6.6 70.8h185.2M240.4 76.7l-28.4 .1M215.5 101.7l3 .4-3 .6zM218.5 102.1l-23.5 1.3M273.9 114.2l-9.2 5.9M264.7 120.1l2.2-2 .6 .8zM273.5 126l-16.9 7.1M194.9 166.6l8.6 .6M200.5 166.5l3 .7-3.1 .3zM137.6 187.7h153.6M137.6 191.7h153.6"/>
<path d="M137.6 199.7h153.6M152.8 183.7v20M200.7 183.7v4M210 183.7v4M211.3 191.7v12M230.4 191.7v12M263.2 183.7v20M272.8 183.7v8M276.4 195.6h.1M281.4 195.6v4.1M282.6 197.7h7.8M282.6 197.1l3-.9v3l-3-.8z"/>
<path d="M285 195.6h.1M288.4 195.8v3.8M291.2 195.6l-153.6 .1"/>
<circle cx="244.9" cy="76.7" r="4.5"/>
<circle cx="190.5" cy="103.7" r="4.5"/>
<circle cx="277.7" cy="111.7" r="4.5"/>
<circle cx="277.7" cy="124.3" r="4.5"/>
<circle cx="190.5" cy="166.3" r="4.5"/>
<circle cx="288.4" cy="197.7" r="1.74"/>
<circle cx="288.4" cy="197.7" r=".93"/>
</g>
<g fill="none" stroke="#808000" stroke-width=".21">
<path d="M274.1 101.9l-18 13.7M234.3 139.7l39 8.6M239.3 135.1l33.9 1.5M204.9 148.7l-10.2 3.6"/>
<circle cx="277.7" cy="99.2" r="4.5"/>
<circle cx="277.7" cy="136.8" r="4.5"/>
<circle cx="190.5" cy="153.8" r="4.5"/>
<circle cx="277.7" cy="149.3" r="4.5"/>
</g>
<path d="M6.7 12.9h284.5v190.8h-284.5zM137.6 183.7v20M291.2 183.7h-185v20" fill="none" stroke="#000" stroke-width=".5"/>
<path d="M272.8 195.6h.1M276.4 199.7v4M285 199.7v4" fill="none" stroke="#c0c0c0" stroke-width=".21"/>
<path d="M264.7 120.1l2.2-2 .6 .8zM256.3 132.8v.4l.3-.1-.3 .1a.34 .34 0 0 0 .4 .2 .34 .34 0 0 0 .1-.5 .34 .34 0 0 0-.5-.1zM200.5 166.5l3 .7-3.1 .3zM215.5 101.7l3 .4-3 .6zM211.8 76.5l-.1 .3h.3h-.3a.34 .34 0 0 0 .4 .3 .34 .34 0 0 0 .2-.5 .34 .34 0 0 0-.5-.1z" fill="#000"/>
<path d="M255.8 115.4v.4l.3-.2-.3 .2a.33 .33 0 0 0 .5 .1 .33 .33 0 0 0 0-.5 .33 .33 0 0 0-.5 0zM239.1 134.8l-.1 .3h.3h-.3a.34 .34 0 0 0 .4 .3 .34 .34 0 0 0 .2-.5 .34 .34 0 0 0-.5-.1zM234.1 139.4l-.2 .2 .4 .1-.4-.1a.33 .33 0 0 0 .4 .4 .33 .33 0 0 0 .3-.5 .33 .33 0 0 0-.5-.1zM204.7 148.4a.33 .33 0 0 0-.1 .4 .33 .33 0 0 0 .4 .2 .33 .33 0 0 0 .2-.4l-.3 .1 .3-.1-.2-.2z" fill="#808000"/>
<g font-size="4.7">
<text x="7.7" y="16.5">ÖĞE</text>
<text x="8.6" y="21">NO.</text>
<text x="41.4" y="18.8">PARÇA NUMARASI</text>
<text x="134.5" y="18.8">TANIM</text>
<text x="179.4" y="18.8">MİKT.</text>
<text x="11.7" y="25">1</text>
<text x="11.7" y="28.9">2</text>
<text x="47.9" y="25">60200810064</text>
<text x="47.9" y="28.9">60200810089</text>
<text x="107.1" y="28.9">İmbus Civata DIN 912 M12 x 30</text>
<text x="108.4" y="25">İmbus Civata DIN 912 M8 x 45</text>
<text x="183.7" y="25">4</text>
<text x="183.7" y="28.9">4</text>
<text x="11.7" y="35.1">3</text>
<text x="47.9" y="35.1">60502000312</text>
<text x="106.8" y="32.8">EKLEM BAGLANTI D5125-A SMC</text>
<text x="183.7" y="35.1">1</text>
<text x="110.1" y="41.2">KOLON BASKI PİSTON ÇATAL</text>
<text x="120.3" y="37.3">125 LIK PISTON ICIN</text>
<text x="11.7" y="43.5">4</text>
<text x="47.9" y="43.5">80220309005</text>
<text x="130.4" y="45.8">BAĞLANTI</text>
<text x="183.7" y="43.5">1</text>
<text x="11.7" y="49.7">5</text>
<text x="11.7" y="53.9">6</text>
<text x="47.9" y="49.7">60502000311</text>
<text x="47.9" y="53.9">80220309006</text>
<text x="110.3" y="53.9">YER BAĞLANTI E5100-A SMC</text>
<text x="114.5" y="49.7">PISTON CP96SDB125-210</text>
<text x="183.7" y="49.7">1</text>
<text x="183.7" y="53.9">1</text>
<text x="11.7" y="58.2">7</text>
<text x="47.9" y="58.2">80220309007</text>
<text x="123.5" y="58.2">YÜKSELTME SACI</text>
<text x="183.7" y="58.2">1</text>
<text x="11.7" y="64.4">8</text>
<text x="47.9" y="64.4">80220309003</text>
<text x="117.6" y="62.1">KESME BASKI PİSTONU</text>
<text x="183.7" y="64.4">1</text>
<text x="11.7" y="70.5">9</text>
<text x="47.9" y="70.5">60200810062</text>
<text x="108.4" y="70.5">İmbus Civata DIN 912 M8 x 35</text>
<text x="120.2" y="66.6">BAĞLAMA PLAKASI</text>
<text x="183.7" y="70.5">4</text>
<text x="10.4" y="74.5">10</text>
<text x="47.9" y="74.5">60502500005</text>
<text x="107.9" y="74.5">SUSTURUCU 1/2&quot; SINTER BRONZ</text>
<text x="183.7" y="74.5">1</text>
</g>
<g font-size="4.1">
<text x="243.8" y="77.9">4</text>
<text x="189.3" y="105">5</text>
<text x="276.5" y="113">8</text>
<text x="276.5" y="125.5">7</text>
<text x="189.3" y="167.6">?</text>
</g>
<g font-size="4.1" fill="#808000">
<text x="276.5" y="100.5">?</text>
<text x="276.5" y="138.1">?</text>
<text x="189.3" y="155">?</text>
<text x="276.5" y="150.6">?</text>
</g>
<g font-size="3.2">
<text x="153.6" y="190.8">Piston montajı</text>
<text x="153.6" y="186.8">80220309125</text>
<text x="210.7" y="186.6">-</text>
<text x="154.3" y="194.8">/</text>
<text x="154.3" y="198.8">/ HRC</text>
<text x="230.8" y="198.7">--</text>
<text x="230.8" y="202.8">22655.61</text>
</g>
<g font-size="2.8">
<text x="263.7" y="186.7">Ü.Adet:</text>
<text x="263.9" y="190.5">Vers.:</text>
<text x="211.5" y="194.5">Hammadde Adı:</text>
<text x="230.8" y="194.7">Material &lt;not specified&gt;</text>
<text x="138.3" y="202.6">SON KAYIT:</text>
<text x="163.5" y="202.6">Tuesday, April 1, 2025 10:29:34 PM</text>
<text x="212.1" y="198.4">Sip. Ölçüsü:</text>
<text x="212.2" y="202.7">Ağırlık:</text>
</g>
<g font-size="2.6">
<text x="273.4" y="190.4">1</text>
<text x="265.9" y="194.4">GENEL TOLERANS</text>
<text x="264.2" y="198.5">DIN 7168 m T</text>
<text x="264.3" y="202.6">ÖLÇEK</text>
<text x="278.5" y="202.6">1:10</text>
<text x="286.5" y="202.6">A4</text>
</g>
<g font-size="2.5">
<text x="138.3" y="186.4">Parça Kodu:</text>
<text x="138.3" y="190.5">Parça Adı:</text>
<text x="201.2" y="186.5">Ü.Kodu:</text>
<text x="138.3" y="194.5">Kaplama Şekli:</text>
<text x="138.3" y="198.6">Isıl İşlem:</text>
<text x="6.7" y="206.7">D:\DATALAR\88_SNTR_SNELTRAY_HOLLANDA-8565-4\3219\</text>
</g>
</svg>
